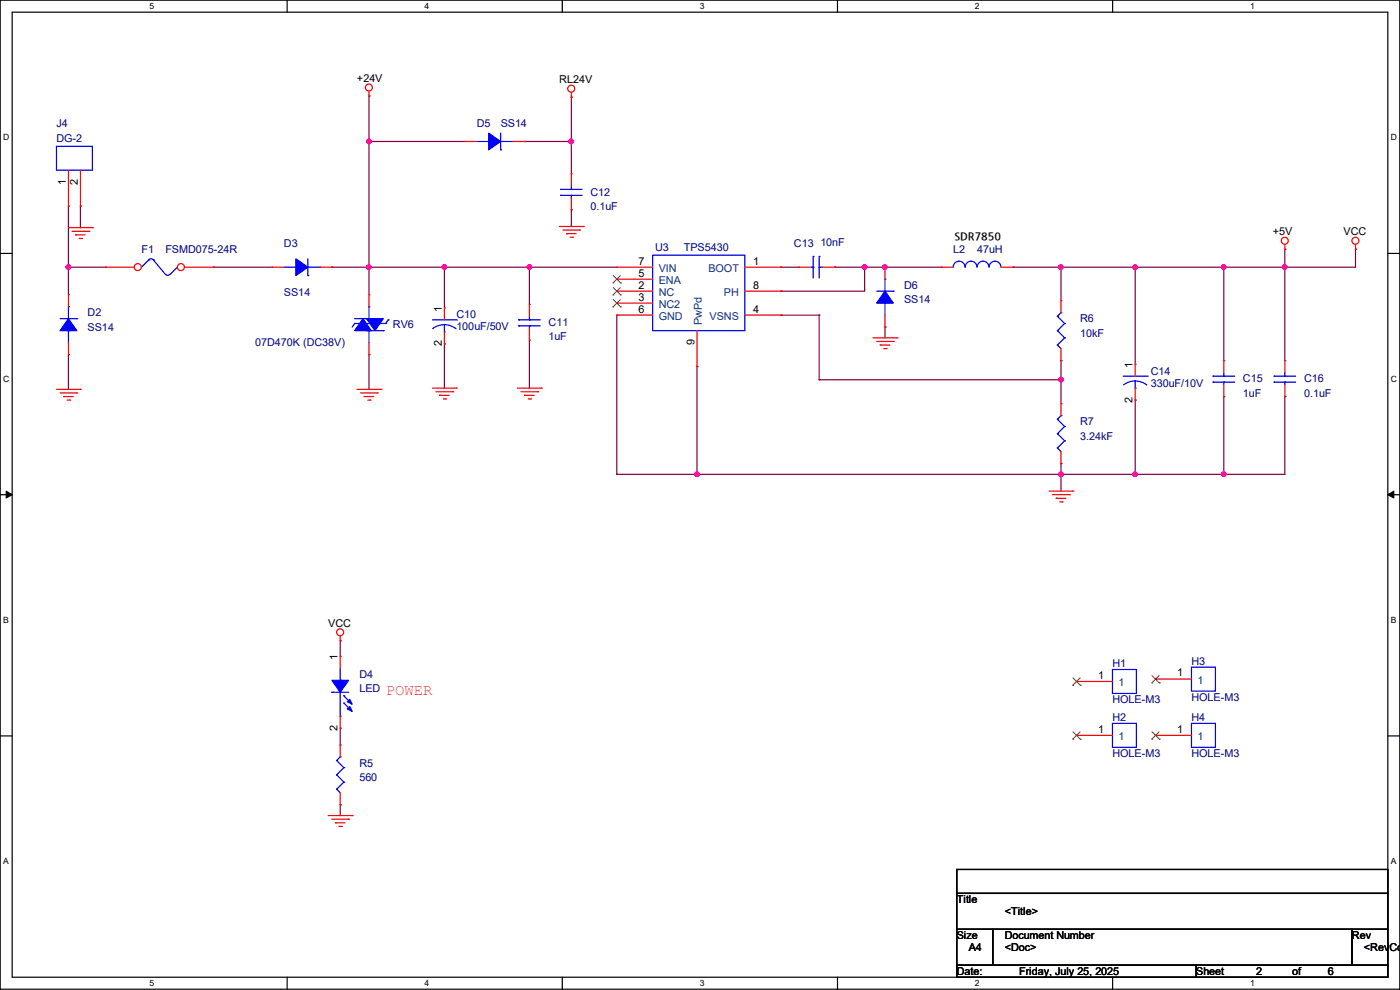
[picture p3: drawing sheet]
<svg xmlns="http://www.w3.org/2000/svg" width="297mm" height="210mm" viewBox="0 0 297 210" stroke-linecap="round" stroke-linejoin="round" font-family="sans-serif">
<path d="M0 0h297v209.8h-297zM2.6 2.6h291.8v204.7h-291.8z" fill="none" stroke="#000" stroke-width=".25"/>
<g fill="#fff">
<path d="M31.7 .3h1v2h-1z"/>
<path d="M31.7 207.6h1v1.9h-1z"/>
</g>
<path d="M60.9 0v2.6M60.9 207.3v2.5" fill="none" stroke="#000" stroke-width=".25"/>
<g fill="#fff">
<path d="M90.1 .3h1v2h-1z"/>
<path d="M90.1 207.6h1v1.9h-1z"/>
</g>
<path d="M119.3 0v2.6M119.3 207.3v2.5" fill="none" stroke="#000" stroke-width=".25"/>
<g fill="#fff">
<path d="M148.5 .3h.9v2h-.9z"/>
<path d="M148.5 207.6h.9v1.9h-.9z"/>
</g>
<path d="M177.7 0v2.6M177.7 207.3v2.5" fill="none" stroke="#000" stroke-width=".25"/>
<g fill="#fff">
<path d="M206.8 .3h1v2h-1z"/>
<path d="M206.8 207.6h1v1.9h-1z"/>
</g>
<path d="M236.1 0v2.6M236.1 207.3v2.5" fill="none" stroke="#000" stroke-width=".25"/>
<g fill="#fff">
<path d="M265.2 .3h1v2h-1z"/>
<path d="M265.2 207.6h1v1.9h-1z"/>
<path d="M.7 28.2h1.2v1.9h-1.2z"/>
<path d="M295.1 28.2h1.2v1.9h-1.2z"/>
<path d="M.7 79.3h1.2v2h-1.2z"/>
<path d="M295.1 79.3h1.2v2h-1.2z"/>
</g>
<path d="M0 53.8h2.6M294.4 53.8h2.6" fill="none" stroke="#000" stroke-width=".25"/>
<g fill="#fff">
<path d="M.7 130.5h1.2v2h-1.2z"/>
<path d="M295.1 130.5h1.1v2h-1.1z"/>
</g>
<path d="M0 104.9h2.6M294.4 104.9h2.6" fill="none" stroke="#000" stroke-width=".25"/>
<path d="M1.3 104.2l1.3 .7-1.3 .8zM294.4 104.9l1.3-.7v1.5z" fill="#000" stroke="#000" stroke-width=".21"/>
<g fill="#fff">
<path d="M.7 181.7h1.2v2h-1.2z"/>
<path d="M295.1 181.7h1.1v2h-1.1z"/>
</g>
<path d="M0 156.1h2.6M294.4 156.1h2.6M203 184.4h91.4v5.1h-91.4zM203 189.5h91.4v7.6h-91.4zM203 197.1h7.6v7.7h-7.6zM210.6 197.1h76.2v7.7h-76.2zM286.8 197.1h7.6v7.7h-7.6zM203 204.8h50.8v2.5h-50.8zM253.8 204.8h40.6v2.5h-40.6z" fill="none" stroke="#000" stroke-width=".25"/>
<g fill="none" stroke="#800040" stroke-width=".25">
<path d="M78.3 30h.1M78.3 20.4h.1M78.3 20.4v42.1M78.3 30h20.3M111.3 30h.1M111.3 30h9.9M121.2 30h.1M121.2 20.6h.1M121.2 20.6v16.3M14.5 43.7h.1M14.5 56.7h.1M14.5 56.7h7.9"/>
<path d="M14.5 43.7v18.8M17.1 43.7h.1M17.1 43.7v4.6M45.3 56.7h.1M45.3 56.7h12.4M70.4 56.7h.1M70.4 56.7h60.5M78.3 56.7h.1M94.3 56.7h.1M94.3 56.7v8.6M112.3 56.7h.1M112.3 56.7v7.9"/>
<path d="M121.2 44.5h.1M121.2 44.5v3.5M165.7 56.7h.1M165.7 56.7h3.8M177.1 56.7h.1M177.1 56.7h22.6M183.4 56.7h.1M183.4 56.7v5.1h-17.7M187.7 56.7h.1M214.9 56.7h.1M225.1 56.7h.1M225.1 56.7v7.1"/>
<path d="M240.8 56.7h.1M240.8 56.7v20.6M259.6 56.7h.1M259.6 56.7v19.8M272.6 56.7h.1M272.6 52.9h.1M272.6 52.9v23.6M287.6 52.9h.1M287.6 52.9v3.8h-72.7M14.5 75.2h.1M14.5 75.2v7.4M78.3 75.2h.1"/>
<path d="M78.3 75.2v7.4M94.3 72.9h.1M94.3 72.9v9.4M112.3 72.2h.1M112.3 72.2v10.1M130.9 66.8h.1M130.9 66.8v33.8M147.9 77.8h.1M147.9 77.8v22.8M165.7 61.8h.1M165.7 66.8h.1M165.7 66.8h8.1"/>
<path d="M173.8 66.8h.1M173.8 66.8v13.8M187.7 69.4h.1M187.7 69.4v2.3M225.1 76.5h.1M225.1 76.5v9.1M173.8 80.6h.1M173.8 80.6h51.3M225.1 80.6h.1M225.1 98.3h.1M225.1 98.3v5.9M240.8 84.9h.1"/>
<path d="M240.8 84.9v15.7M259.6 84.1h.1M259.6 84.1v16.5M272.6 84.1h.1M272.6 84.1v16.5h-141.7M130.9 100.6h.1M147.9 100.6h.1M225.1 100.6h.1M240.8 100.6h.1M259.6 100.6h.1M72.2 135.9h.1M72.2 135.9v3.3"/>
<path d="M72.2 154.5h.1M72.2 154.5v3.5M72.2 170.7h.1M72.2 170.7v2.3"/>
</g>
<g fill="#f0f" stroke="#f0f" stroke-width=".25">
<circle cx="78.3" cy="56.7" r=".49"/>
<circle cx="112.3" cy="56.7" r=".49"/>
<circle cx="78.3" cy="30" r=".49"/>
<circle cx="183.4" cy="56.7" r=".49"/>
<circle cx="187.7" cy="56.7" r=".49"/>
<circle cx="225.1" cy="80.5" r=".49"/>
<circle cx="225.1" cy="56.7" r=".49"/>
<circle cx="225.1" cy="100.6" r=".49"/>
<circle cx="147.8" cy="100.6" r=".49"/>
<circle cx="240.8" cy="56.7" r=".49"/>
<circle cx="259.6" cy="100.6" r=".49"/>
<circle cx="240.8" cy="100.6" r=".49"/>
<circle cx="259.6" cy="56.7" r=".49"/>
<circle cx="272.6" cy="56.7" r=".49"/>
<circle cx="14.5" cy="56.7" r=".49"/>
<circle cx="94.3" cy="56.7" r=".49"/>
<circle cx="121.2" cy="30" r=".49"/>
</g>
<g fill="none" stroke="#f00" stroke-width=".25">
<path d="M78.3 19.3v1.1M121.2 19.6v1M14.5 36.1v7.6M17.1 36.1v7.6M78.3 20.4h.1M98.6 30h.1M98.6 30h2.5M108.8 30h2.5M111.3 30h.1M121.2 20.6h.1M121.2 36.9h.1M121.2 36.9v2.5"/>
<path d="M14.5 43.7h.1M14.5 48.3h5.1M15.3 49.1h3.5M16 49.8h.1M16 49.8h2.1M16.8 50.6h.5M17.1 43.7h.1M17.3 50.6h.1M18.8 49.1h.1M19.6 48.3h.1M57.7 56.7h.1M57.7 56.7h2.5"/>
<path d="M67.9 56.7h2.5M70.4 56.7h.1M118.7 48h5M119.4 48.8h3.6M120.2 49.6h.1M120.2 49.6h2M120.9 50.3h.6M121.2 44.5h.1M121.2 42v2.5M121.5 50.3h.1M123 48.8h.1M123.7 48h.1"/>
<path d="M130.9 56.7h.1M130.9 59.2h.1M130.9 56.7h7.6M130.9 59.2h7.6M158 56.7h7.7M165.7 56.7h.1M169.5 56.7h.1M169.5 56.7h2.5M174.5 56.7h2.6M177.1 56.7h.1M187.7 56.7h.1M187.7 56.7v2.5"/>
<path d="M199.7 56.7h.1M199.7 56.7h2.5M212.4 56.7h2.5M214.9 56.7h.1M272.6 52.9h.1M272.6 51.9v1M287.6 52.9h.1M287.6 51.9v1M14.5 75.2h.1M14.5 62.5h.1M14.5 62.5v2.6M14.5 72.7v2.5"/>
<path d="M130.9 61.8h.1M130.9 64.3h.1M130.9 66.8h.1M130.9 61.8h7.6M130.9 64.3h7.6M130.9 66.8h7.6M147.9 77.8h.1M147.9 70.1v7.7M158 61.8h7.7M158 66.8h7.7M165.7 61.8h.1M165.7 66.8h.1"/>
<path d="M185.2 71.7h5.1M186 72.4h3.5M186.7 73.2h.1M186.7 73.2h2.1M187.5 74h.5M187.7 69.4h.1M187.7 66.8v2.6M188 74h.1M189.5 72.4h.1M190.3 71.7h.1M259.6 76.5h.1M259.6 76.5v2.5"/>
<path d="M272.6 76.5h.1M272.6 76.5v2.5M12 82.6h5.1M12.7 83.4h3.6M13.5 84.1h.1M13.5 84.1h2M14.3 84.9h.5M14.8 84.9h.1M16.3 83.4h.1M17.1 82.6h.1M75.7 82.6h5.1M76.5 83.4h3.6"/>
<path d="M77.3 84.1h.1M77.3 84.1h2M78 84.9h.5M78.5 84.9h.1M80.1 83.4h.1M80.8 82.6h.1M91.7 82.3h5.1M92.5 83.1h3.6M93.3 83.9h.1M93.3 83.9h2M94 84.6h.5M94.5 84.6h.1"/>
<path d="M96.1 83.1h.1M96.8 82.3h.1M109.8 82.3h5.1M110.5 83.1h3.6M111.3 83.9h.1M111.3 83.9h2M112.1 84.6h.5M112.6 84.6h.1M114.1 83.1h.1M114.9 82.3h.1M225.1 98.3h.1M225.1 85.6h.1"/>
<path d="M225.1 85.6v2.6M225.1 95.8v2.5M259.6 84.1h.1M259.6 81.6v2.5M272.6 84.1h.1M272.6 81.6v2.5M222.5 104.2h5.1M223.3 104.9h3.6M224.1 105.7h.1M224.1 105.7h2M224.8 106.5h.5M225.3 106.5h.1"/>
<path d="M226.9 104.9h.1M227.6 104.2h.1M72.2 135.9h.1M72.2 139.2h.1M72.2 134.9v1M72.2 139.2v2.6M72.2 158h.1M72.2 154.5h.1M72.2 151.9v2.6M72.2 158v2.6M228.4 156h.1M228.4 144.6h.1"/>
<path d="M228.4 156h7.6M228.4 144.6h7.6M245.2 144.1h.1M245.2 144.1h7.6M69.6 173h5.1M70.4 173.8h3.6M71.2 174.5h.1M71.2 174.5h2M71.9 175.3h.5M72.2 170.7h.1M72.2 168.2v2.5M72.4 175.3h.1"/>
<path d="M74 173.8h.1M74.7 173h.1"/>
<circle cx="78.3" cy="18.6" r=".74"/>
<circle cx="121.2" cy="18.8" r=".74"/>
<circle cx="272.6" cy="51.1" r=".74"/>
<circle cx="287.5" cy="51.1" r=".74"/>
<circle cx="72.2" cy="134.1" r=".74"/>
</g>
<g fill="none" stroke="#00f" stroke-width=".25">
<path d="M12 31h7.6v5.1h-7.6zM101.1 30h2.6M103.7 30h.1M106.2 31.8h.1M106.2 28.2v3.6M106.2 30h2.6M108.8 30h.1M121.2 39.4v.8M31.5 55.1a.74 .74 0 0 1 1.1 0M31.5 55.2h.1M31.5 55.2l-1.5 1.5M32.6 55.2h.1"/>
<path d="M32.6 55.2l2.5 3M36 58.2a.49 .49 0 0 1-.8 0M37.6 56.7h.1M37.6 56.7l-1.5 1.5M60.2 56.7h2.6M62.8 56.7h.1M65.3 58.5h.1M65.3 54.9v3.6M65.3 56.7h2.6M67.9 56.7h.1M118.9 40.2h.1M118.9 41.4h.1"/>
<path d="M118.9 40.2h4.6M118.9 41.4h4.6M121.2 41.4h.1M121.2 40.2h.1M121.2 41.4v.6M138.5 54.1h19.5v16h-19.5zM172 56.7h.5M172.5 56.7h.1M172.5 54.4h.1M172.5 54.4v4.6M173.8 54.4h.1M173.8 56.7h.1"/>
<path d="M173.8 56.7h.7M173.8 54.4v4.6M187.7 59.2h.1M187.7 59.2v2.6M204.7 56.7a1.25 1.25 0 0 0-1.2-1.3 1.25 1.25 0 0 0-1.3 1.3M207.3 56.7a1.25 1.25 0 0 0-1.3-1.3 1.25 1.25 0 0 0-1.2 1.3M209.8 56.7a1.25 1.25 0 0 0-1.2-1.3 1.25 1.25 0 0 0-1.3 1.3M212.3 56.7a1.25 1.25 0 0 0-1.2-1.3 1.25 1.25 0 0 0-1.3 1.3M12.7 67.6h3.6M14.5 70.1h.1M14.5 65.1h.1M14.5 65.1v2.5"/>
<path d="M14.5 70.1v2.6M16.3 67.6h.1M186 61.8h3.5M187.7 64.3h.1M187.7 64.3v2.5M189.5 61.8h.1M257.3 79.8h.1M257.3 79.8h4.6M259.6 79.8h.1M259.6 79v.8M270.3 79.8h.1M270.3 79.8h4.6"/>
<path d="M272.6 79.8h.1M272.6 79v.8M224.3 95h.1M224.3 92h.1M224.3 88.9h.1M224.3 95l.8 .8M224.3 92l1.5 1.5M224.3 88.9l1.5 1.6M225.1 88.2h.1M225.1 88.2l-.8 .7M225.8 93.5h.1M225.8 90.5h.1"/>
<path d="M225.8 93.5l-1.5 1.5M225.8 90.5l-1.5 1.5M257.3 81.1h.1M257.3 81.1h4.6M259.6 81.1h.1M259.6 81.1v.5M270.3 81.1h.1M270.3 81.1h4.6M272.6 81.1h.1M272.6 81.1v.5M70.4 146.9h.1M70.4 146.9h3.6"/>
<path d="M72.2 144.3h.1M72.2 151.9h.1M72.2 141.8v2.5M72.2 146.9v5M72.9 147.6h.1M72.9 149.1h.1M72.9 147.6l1.6 1.5M72.9 149.1l1.6 1.6M236 153.5h5.1v5h-5.1zM236 142h5.1v5.1h-5.1zM252.8 141.5h5.1v5.1h-5.1zM71.4 167.4h.1"/>
<path d="M71.4 164.4h.1M71.4 161.3h.1M71.4 167.4l.8 .8M71.4 164.4l1.5 1.5M71.4 161.3l1.5 1.6M72.2 160.6h.1M72.2 160.6l-.8 .7M72.9 165.9h.1M72.9 162.9h.1M72.9 165.9l-1.5 1.5M72.9 162.9l-1.5 1.5"/>
</g>
<g fill="#00f" stroke="#00f" stroke-width=".25">
<path d="M187.7 61.8l1.8 2.5h-3.5z" fill-rule="evenodd"/>
<path d="M70.4 144.3h3.6l-1.8 2.6z" fill-rule="evenodd"/>
<path d="M73.7 150.4l.5-.5 .5 1z" fill-rule="evenodd"/>
<path d="M73.7 148.9l.5-.5 .5 1z" fill-rule="evenodd"/>
<path d="M62.8 54.9l2.5 1.8-2.5 1.8z" fill-rule="evenodd"/>
<path d="M103.7 28.2l2.5 1.8-2.5 1.8z" fill-rule="evenodd"/>
<path d="M14.5 67.6l1.8 2.5h-3.6z" fill-rule="evenodd"/>
</g>
<g fill="none" stroke="#804000" stroke-width=".21">
<path d="M130.1 58.5l1.6 1.5M131.6 58.5l-1.6 1.5M130 60h.1M130 62.6h.1M130 65.1h.1M130.1 61l1.6 1.6M130.1 63.5l1.6 1.6M131.6 61l-1.6 1.6M131.6 63.5l-1.6 1.6M131.7 60h.1M131.7 62.6h.1M131.7 65.1h.1"/>
<path d="M227.6 156.8h.1M227.6 145.4h.1M227.6 155.2l1.6 1.6M227.6 143.8l1.6 1.6M229.2 155.2l-1.6 1.6M229.2 143.8l-1.6 1.6M229.2 156.8h.1M229.2 145.4h.1M244.3 144.9h.1M244.4 143.3l1.6 1.6M245.9 143.3l-1.6 1.6M246 144.9h.1"/>
</g>
<circle cx="29.2" cy="56.7" r=".74" fill="#fff" stroke="#f00" stroke-width=".25"/>
<path d="M22.4 56.7h.1M22.4 56.7h6.1" fill="none" stroke="#f00" stroke-width=".25"/>
<circle cx="38.4" cy="56.7" r=".74" fill="#fff" stroke="#f00" stroke-width=".25"/>
<g fill="none" stroke="#f00" stroke-width=".25">
<path d="M39.2 56.7h6.1M45.3 56.7h.1M78.3 62.5h.1M78.3 75.2h.1M78.3 62.5v2.6M78.3 72.7v2.5M94.3 65.3h.1M94.3 72.9h.1M94.3 65.3v2.6M94.3 70.4v2.5M112.3 72.2h.1M112.3 64.6h.1"/>
<path d="M112.3 64.6v2.5M112.3 69.6v2.6M225.1 76.5h.1M225.1 63.8h.1M225.1 63.8v2.5M225.1 74v2.5M240.8 77.3h.1M240.8 77.3v2.5M240.8 84.9h.1M240.8 82.3v2.6M245.2 156h.1M245.2 156h7.6"/>
</g>
<g fill="none" stroke="#00f" stroke-width=".25">
<path d="M75.2 68.6h.1M75.2 68.6l-.5 .8M75.2 68.6h6.6M75.2 67.6h3.6M77.8 70.1h3.5M78.3 65.1h.1M78.3 70.1h.1M78.3 65.1v2.5M78.3 70.1v2.6M78.8 67.6h.1M81.3 70.1h.1M81.8 68.6h.1"/>
<path d="M82.3 67.9h.1M82.3 67.9l-.5 .7M91.7 67.9h5.1M94.3 70.4h.1M94.3 68.9l1.5 .3 .9 .5M94.3 68.9l-1.1 .1-1.4 .7M94.3 68.9v1.5M96.8 67.9h.1M110 67.9h.1M110 69.1h.1M110 67.9h4.6M110 69.1h4.6"/>
<path d="M112.3 69.1h.1M112.3 67.9h.1M112.3 67.1v.8M112.3 69.1v.5M224.3 73.2h.1M224.3 70.1h.1M224.3 67.1h.1M224.3 73.2l.8 .8M224.3 70.1l1.5 1.6M224.3 67.1l1.5 1.5M225.1 66.3h.1M225.1 66.3l-.8 .8"/>
<path d="M225.8 71.7h.1M225.8 68.6h.1M225.8 71.7l-1.5 1.5M225.8 68.6l-1.5 1.5M238.3 79.8h5.1M243.4 79.8h.1M240.8 82.3h.1M240.8 80.8l1.6 .3 .9 .6M240.8 80.8l-1 .2-1.4 .7M240.8 80.8v1.5M252.8 153.5h5.1v5h-5.1z"/>
</g>
<g fill="#00f" stroke="#00f" stroke-width=".25">
<path d="M77.8 67.6h3.5l-1.8 2.5z" fill-rule="evenodd"/>
<path d="M77 67.6l1.8 2.5h-3.6z" fill-rule="evenodd"/>
</g>
<path d="M244.3 156.8h.1M244.4 155.2l1.6 1.6M245.9 155.2l-1.6 1.6M246 156.8h.1" fill="none" stroke="#804000" stroke-width=".21"/>
<g fill="#f0f" stroke="#f0f" stroke-width=".25">
<circle cx="78.3" cy="56.7" r=".49"/>
<circle cx="112.3" cy="56.7" r=".49"/>
<circle cx="78.3" cy="30" r=".49"/>
<circle cx="183.4" cy="56.7" r=".49"/>
<circle cx="187.7" cy="56.7" r=".49"/>
<circle cx="225.1" cy="80.5" r=".49"/>
<circle cx="225.1" cy="56.7" r=".49"/>
<circle cx="225.1" cy="100.6" r=".49"/>
<circle cx="147.8" cy="100.6" r=".49"/>
<circle cx="240.8" cy="56.7" r=".49"/>
<circle cx="259.6" cy="100.6" r=".49"/>
<circle cx="240.8" cy="100.6" r=".49"/>
<circle cx="259.6" cy="56.7" r=".49"/>
<circle cx="272.6" cy="56.7" r=".49"/>
<circle cx="14.5" cy="56.7" r=".49"/>
<circle cx="94.3" cy="56.7" r=".49"/>
<circle cx="121.2" cy="30" r=".49"/>
</g>
<text font-size="3.3" fill="#ff8000" x="81.8" y="147.4">POWER</text>
<g font-size="2.3">
<text x="75.7" y="17.4">+24V</text>
<text x="118.7" y="17.6">RL24V</text>
<text x="14" y="39.2" transform="rotate(-90 14 39.2)">1</text>
<text x="16.5" y="39.2" transform="rotate(-90 16.5 39.2)">2</text>
<text x="202.5" y="50.9">SDR7850</text>
<text x="270" y="49.9">+5V</text>
<text x="285" y="49.9">VCC</text>
<text x="135.4" y="56.1">7</text>
<text x="135.4" y="58.7">5</text>
<text x="159.8" y="56.1">1</text>
<text x="135.4" y="61.2">2</text>
<text x="135.4" y="63.8">3</text>
<text x="159.8" y="61.2">8</text>
<text x="93.7" y="66.1" transform="rotate(-90 93.7 66.1)">1</text>
<text x="135.4" y="66.3">6</text>
<text x="159.8" y="66.3">4</text>
<text x="93.7" y="73.4" transform="rotate(-90 93.7 73.4)">2</text>
<text x="147.3" y="73.2" transform="rotate(-90 147.3 73.2)">9</text>
<text x="240.3" y="78" transform="rotate(-90 240.3 78)">1</text>
<text x="240.3" y="85.4" transform="rotate(-90 240.3 85.4)">2</text>
<text x="69.6" y="132.9">VCC</text>
<text x="71.6" y="140" transform="rotate(-90 71.6 140)">1</text>
<text x="249.7" y="143.5">1</text>
<text x="233" y="144">1</text>
<text x="71.6" y="155" transform="rotate(-90 71.6 155)">2</text>
<text x="233" y="155.4">1</text>
<text x="249.7" y="155.4">1</text>
<text x="203" y="191.6">Title</text>
<text x="213.2" y="194.1">&lt;Title&gt;</text>
<text x="203" y="199.2">Size</text>
<text x="205.5" y="201.8">A4</text>
<text x="213.1" y="199.2">Document Number</text>
<text x="213.2" y="201.8">&lt;Doc&gt;</text>
<text x="286.8" y="199.2">Rev</text>
<text x="289.4" y="201.8">&lt;RevCod</text>
<text x="203" y="206.8">Date:</text>
<text x="216.2" y="206.8">Friday, July 25, 2025</text>
<text x="253.8" y="206.8">Sheet</text>
<text x="266.5" y="206.8">2</text>
<text x="274.1" y="206.8">of</text>
<text x="281.7" y="206.8">6</text>
</g>
<g font-size="2.3" fill="#000080">
<text x="12" y="27">J4</text>
<text x="101.1" y="27">D5</text>
<text x="106.2" y="27">SS14</text>
<text x="12" y="30.1">DG-2</text>
<text x="125.3" y="41.5">C12</text>
<text x="125.3" y="44.5">0.1uF</text>
<text x="30" y="53.7">F1</text>
<text x="35.1" y="53.7">FSMD075-24R</text>
<text x="60.2" y="52.4">D3</text>
<text x="139" y="53.2">U3</text>
<text x="145.1" y="53.2">TPS5430</text>
<text x="168.4" y="52.4">C13</text>
<text x="174" y="52.2">10nF</text>
<text x="202.2" y="53.7">L2</text>
<text x="207.3" y="53.7">47uH</text>
<text x="60.2" y="62.8">SS14</text>
<text x="191.8" y="61.3">D6</text>
<text x="191.8" y="64.3">SS14</text>
<text x="18.6" y="67.1">D2</text>
<text x="18.6" y="70.2">SS14</text>
<text x="83.4" y="69.7">RV6</text>
<text x="96.8" y="67.4">C10</text>
<text x="96.8" y="69.9">100uF/50V</text>
<text x="116.4" y="69.2">C11</text>
<text x="229.2" y="68.4">R6</text>
<text x="229.2" y="71.5">10kF</text>
<text x="54.1" y="73.5">07D470K (DC38V)</text>
<text x="116.4" y="72.2">1uF</text>
<text x="244.1" y="79.6">C14</text>
<text x="244.1" y="82.1">330uF/10V</text>
<text x="263.7" y="81.1">C15</text>
<text x="276.7" y="81.1">C16</text>
<text x="263.7" y="84.2">1uF</text>
<text x="276.7" y="84.2">0.1uF</text>
<text x="229.2" y="90.3">R7</text>
<text x="229.2" y="93.3">3.24kF</text>
<text x="76.2" y="143.8">D4</text>
<text x="236" y="141.6">H1</text>
<text x="252.8" y="141.1">H3</text>
<text x="76.2" y="146.9">LED</text>
<text x="236" y="149.2">HOLE-M3</text>
<text x="252.8" y="148.7">HOLE-M3</text>
<text x="236" y="153">H2</text>
<text x="252.8" y="153">H4</text>
<text x="236" y="160.6">HOLE-M3</text>
<text x="252.8" y="160.6">HOLE-M3</text>
<text x="76.2" y="162.6">R5</text>
<text x="76.2" y="165.7">560</text>
</g>
<g font-size="2.3" fill="#004080">
<text x="139.7" y="57.7">VIN</text>
<text x="150.3" y="57.7">BOOT</text>
<text x="139.7" y="60.3">ENA</text>
<text x="139.7" y="62.8">NC</text>
<text x="139.7" y="65.4">NC2</text>
<text x="153.6" y="62.8">PH</text>
<text x="139.7" y="67.9">GND</text>
<text x="148.9" y="68.9" transform="rotate(-90 148.9 68.9)">PwPd</text>
<text x="150.5" y="67.9">VSNS</text>
<text x="237.3" y="145.6">1</text>
<text x="254" y="145.1">1</text>
<text x="237.3" y="157.1">1</text>
<text x="254" y="157.1">1</text>
</g>
<g font-size="1.8">
<text x="31.7" y="1.9">5</text>
<text x="90.1" y="1.9">4</text>
<text x="148.5" y="1.9">3</text>
<text x="206.8" y="1.9">2</text>
<text x="265.2" y="1.9">1</text>
<text x=".7" y="29.8">D</text>
<text x="295.1" y="29.8">D</text>
<text x=".7" y="80.9">C</text>
<text x="295.1" y="80.9">C</text>
<text x=".7" y="132.1">B</text>
<text x="295.1" y="132.1">B</text>
<text x=".7" y="183.3">A</text>
<text x="295.1" y="183.3">A</text>
<text x="31.7" y="209.2">5</text>
<text x="90.1" y="209.2">4</text>
<text x="148.5" y="209.2">3</text>
<text x="206.8" y="209.2">2</text>
<text x="265.2" y="209.2">1</text>
</g>
</svg>
